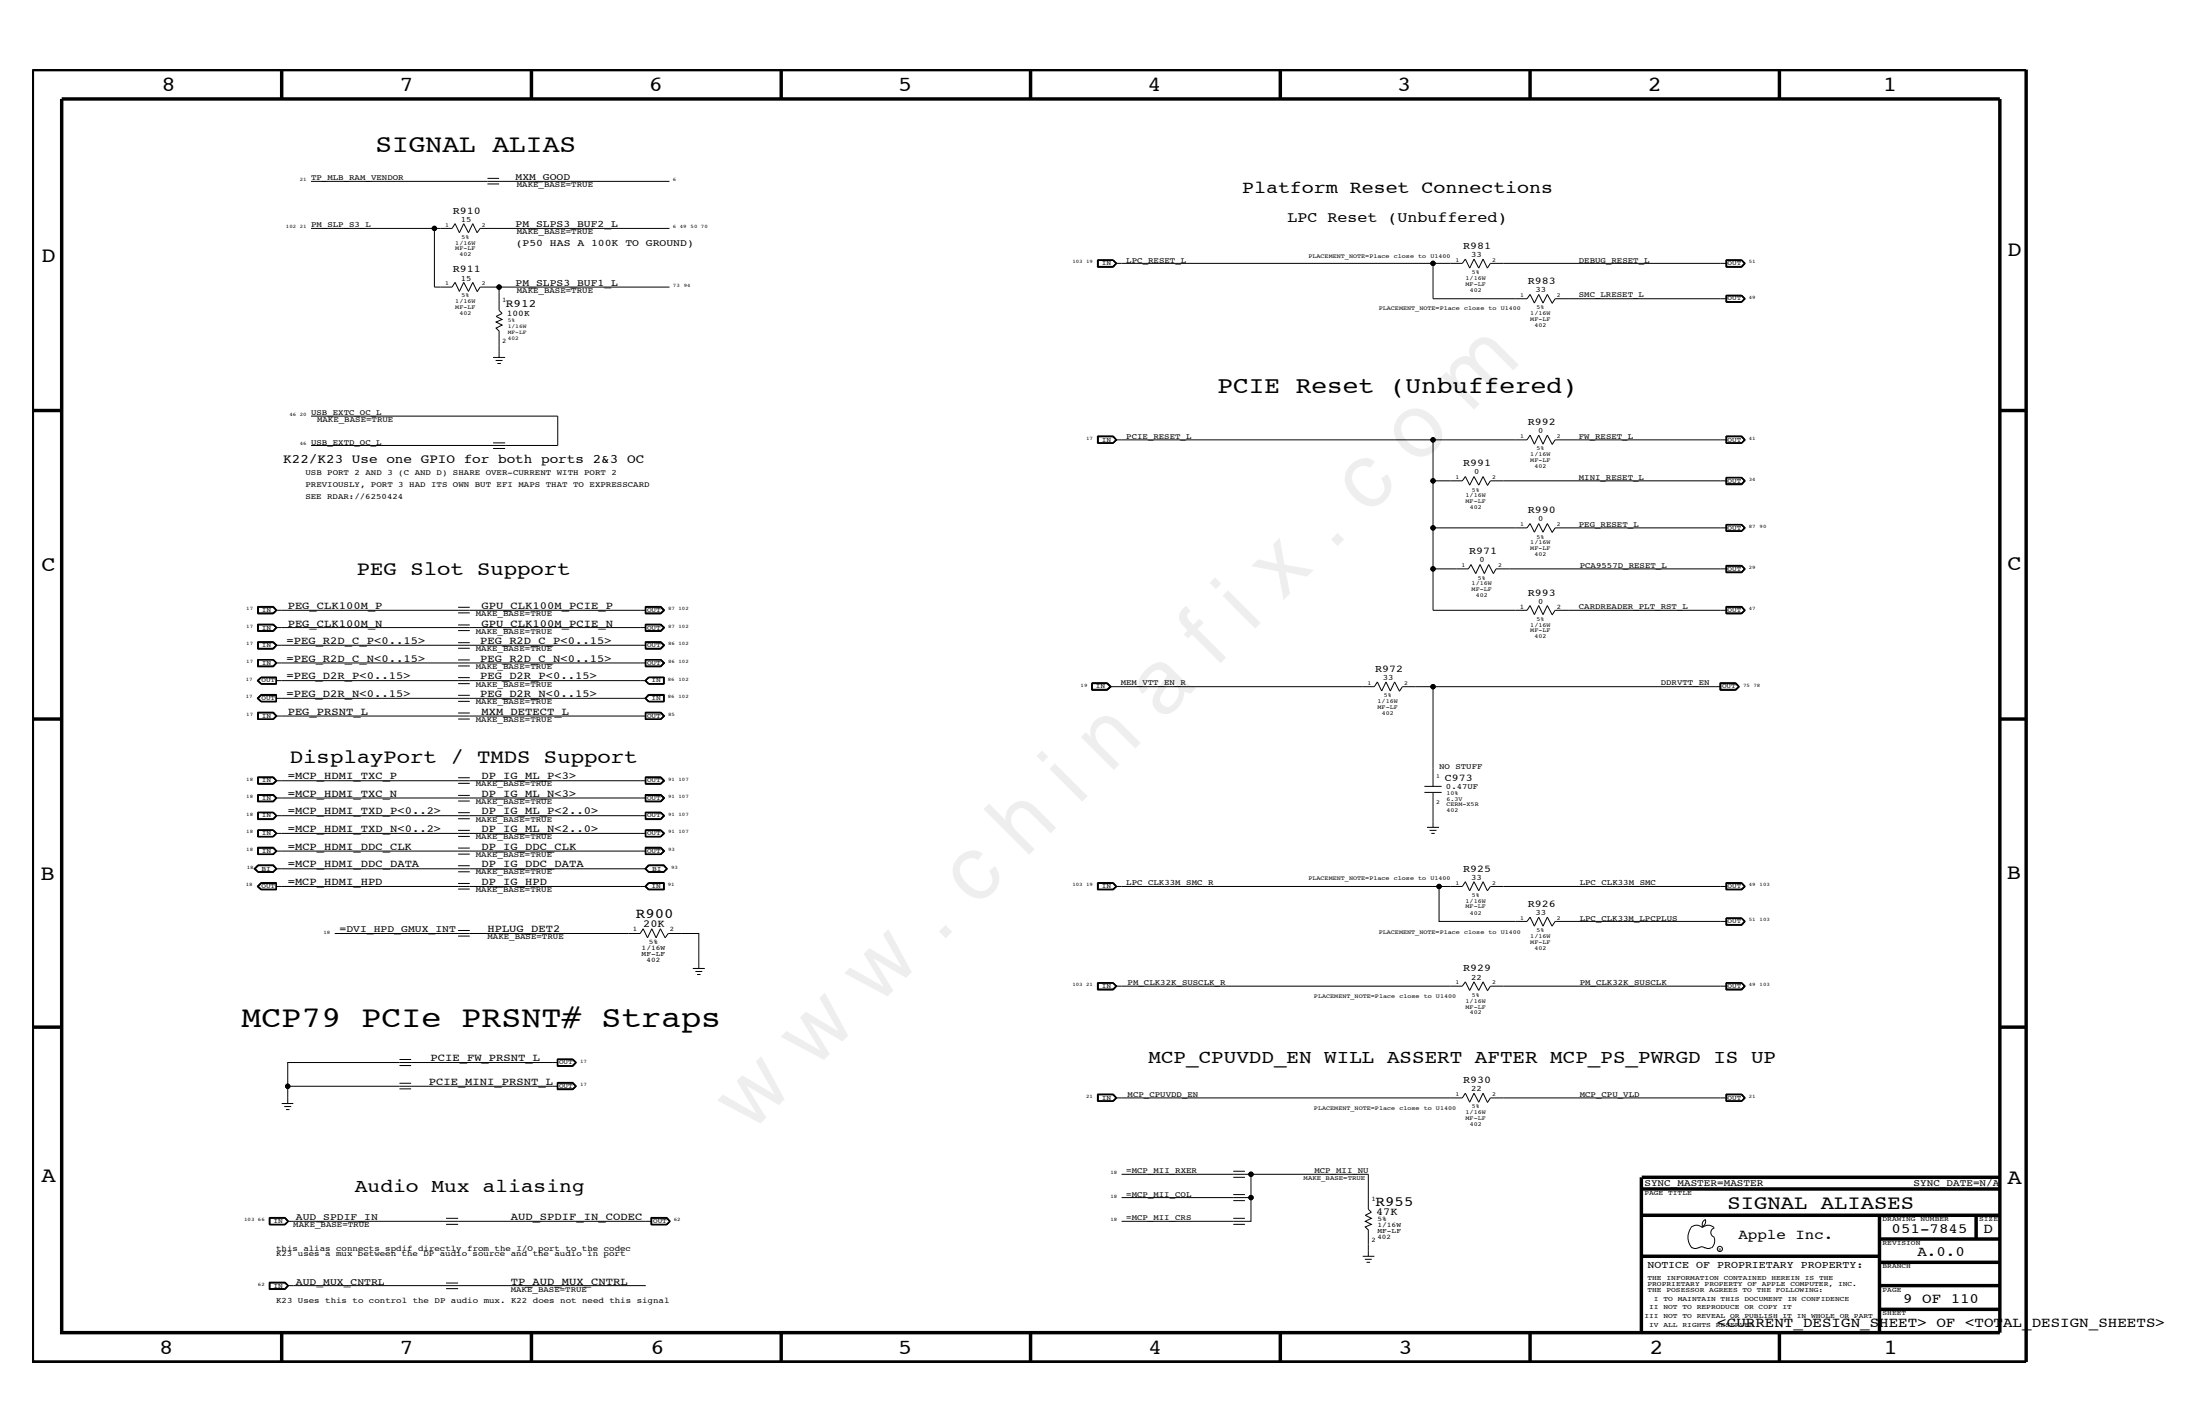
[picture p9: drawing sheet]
<svg xmlns="http://www.w3.org/2000/svg" width="432mm" height="279mm" viewBox="0 0 432 279" stroke-linecap="round" stroke-linejoin="round" font-family="sans-serif">
<g fill="none" stroke="#000" stroke-width=".2">
<path d="M61 35.6h70.4M95.7 36.1h2.3M95.7 35h2.3M61 44.8h27.7l.6-.9 .9 1.8 .8-1.8 .9 1.8 .9-1.8 .8 1.8 .6-.9h37.2M85.3 44.8v11.5h3.4l.6-.9 .9 1.8 .8-1.8 .9 1.8 .9-1.8 .8 1.8M98 56.3h-3.8l-.6 1M131.4 56.3h-33.4v4.6l.6 .6-1.2 .6 1.2 .6-1.2 .5 1.2 .6-1.2 .6 .6 .6v5.1M215.4 51h3.1l.7 .7-.7 .7h-3.1zM215.5 51v1.4h2.9M215.5 51.1h2.9l.6 .6M215.6 51.1v1.2h2.8l.6-.6M218.4 51l.7 .7-.7 .7"/>
<path d="M219 51.7l-.6 .7M219 51.7h62.3M338.8 51h3.1l.7 .7-.7 .7h-3.1zM338.8 57.9h3.1l.7 .7-.7 .7h-3.1zM338.8 51v1.4h3M338.8 51.1h3l.6 .6M338.8 57.9v1.4M338.8 58h3l.6 .6-.6 .6h-3M338.9 51.7h-46.4l-.6 .9-.8-1.8-.9 1.8-.9-1.8-.8 1.8-.9-1.8-.6 .9h-5.7v6.9h18.4l.6-.8 .9 1.7 .8-1.7 .9 1.7 .8-1.7 .9 1.7M338.9 51.1v1.2h2.9l.6-.6M338.9 58.6h-33.7l-.6 .9M338.9 58v1.2"/>
<path d="M341.8 57.9l.7 .7-.7 .7M341.8 51l.7 .7-.7 .7M342.4 51.7l-.6 .7M96.8 70.1h2.3M97.3 70.7h1.3M97.6 71.3h.7M61 81.6h48.5v5.8h-48.5M96.8 86.9h2.3M96.8 88h2.3M220.1 86.3h61.2M295.1 94.3h43.8M303.7 85.4l.9 1.8"/>
<path d="M338.8 85.5h3.1l.7 .8-.7 .7h-3.1zM338.8 93.7h3.1l.7 .6-.7 .8h-3.1zM338.8 93.7v1.3h3l.7-.7-.7-.6M338.8 93.8h3l.6 .5-.6 .6h-3M338.9 86.3h-33.7l-.6 .9M338.9 93.8v1.1M341.8 85.6h-3v1.4M341.8 85.6l.7 .7-.7 .7M341.8 85.6l.6 .7M342.4 86.3l-.6-.6h-2.9v1.2M342.4 86.3l-.6 .6h-3M50.5 119h3.2l.7 .7-.7 .7h-3.2z"/>
<path d="M50.7 119.2h2.9l.6 .5-.6 .6h-2.9zM53.6 119.1h-3v1.3M53.6 119.1l.7 .6-.7 .7M53.6 119.1l.6 .6M54.2 119.7l-.6 .6h-3M54.2 119.7h72.5M89.9 119.2h2.3M126.7 119h3l.8 .7-.8 .7h-3zM126.7 119.1h3M126.7 119.1v1.2h3l.6-.6-.6-.6M126.7 119.2h2.9l.6 .5-.6 .6h-2.9M129.7 119.1l.7 .6-.7 .7"/>
<path d="M296.2 111.6h42.7M303.7 102.7l.9 1.7M303.7 118.8l.9 1.8M338.8 119h3.1l.7 .7-.7 .7h-3.1zM338.8 102.9h3.1l.7 .7-.7 .7h-3.1zM338.8 110.9h3.1l.7 .7-.7 .8h-3.1zM338.8 102.9v1.4M338.8 110.9v1.4h3M338.8 111h3l.6 .6M338.8 103h3l.6 .6-.6 .6h-3M338.9 119.2h2.9l.6 .5-.6 .6h-2.9zM338.9 119.7h-33.7l-.6 1"/>
<path d="M338.9 103.6h-33.7l-.6 .9M338.9 103v1.2M338.9 111.1h2.9l.6 .5-.6 .6h-2.9zM341.8 119.1h-3v1.3M341.8 110.9l.7 .7-.7 .7M341.8 102.9l.7 .7-.7 .7M341.8 119.1l.7 .6-.7 .7M341.8 119.1l.6 .6M342.4 119.7l-.6 .6h-3M342.4 111.6l-.6 .7M50.5 129.4h3.2l.7 .7-.7 .7h-3.2zM50.5 125.9h3.2l.7 .7-.7 .8h-3.2z"/>
<path d="M50.5 122.5h3.2l.7 .6-.7 .8h-3.2zM50.5 139.7h3.2l.7 .8-.7 .7h-3.2zM50.6 129.4v1.4h3M50.6 129.5h3l.6 .6M50.6 125.9v1.4h3M50.6 126h3l.6 .6M50.7 122.6h2.9l.6 .5-.6 .6h-2.9zM50.7 129.5v1.2h2.9l.6-.6M50.7 126.1h2.9l.6 .5-.6 .6h-2.9zM51.2 133h3v1.1h-3l-.6-.6zM51.2 132.9h3.1v1.3h-3.1M51.2 136.4h3v1.2h-3l-.6-.6z"/>
<path d="M51.2 136.3h3.1v1.4h-3.1l-.7-.7zM51.2 132.9l-.7 .6 .7 .7M51.3 133l-.6 .5 .6 .6M51.3 136.4l-.6 .6 .6 .6M53.6 125.9l.7 .7-.7 .7M53.6 122.5h-3v1.3h3M53.6 139.8h-3v1.4M53.6 129.4l.7 .7-.7 .7M53.6 122.5l.7 .6-.7 .7M53.6 122.5l.6 .6M53.6 139.8l.7 .7-.7 .7M53.6 139.8l.6 .7"/>
<path d="M54.2 123.1h72.5M54.2 130.1h72.5M54.2 126.6h72.5M54.2 126.6l-.6 .7M54.2 130.1l-.6 .7M54.2 133.5h72.5M54.2 137h72.5M54.2 123.1l-.6 .7M54.3 136.3h-3.1l-.7 .7 .7 .7M89.9 123.7h2.3M89.9 122.6h2.3M89.9 130.7h2.3"/>
<path d="M89.9 129.5h2.3M89.9 127.2h2.3M89.9 126.1h2.3M89.9 134.1h2.3M89.9 133h2.3M89.9 137.6h2.3M89.9 136.4h2.3M89.9 120.3h2.3M89.9 139.9h2.3M126.7 122.5h3l.8 .6-.8 .8h-3zM126.7 125.9h3l.8 .7-.8 .8h-3zM126.7 129.4h3l.8 .7-.8 .7h-3z"/>
<path d="M126.7 139.7h3l.8 .8-.8 .7h-3zM126.7 130.8h3M126.7 127.3h3M126.7 123.8h3M126.7 122.5h3M126.7 139.8h3M126.7 122.6h2.9l.6 .5-.6 .6h-2.9M126.7 130.8v-1.3h3l.6 .6-.6 .7M126.7 122.5v1.3M126.7 127.3v-1.3h3l.6 .6-.6 .7M126.7 139.8v1.3h3l.6-.6-.6-.7M126.7 126.1h2.9l.6 .5-.6 .6h-2.9"/>
<path d="M126.7 133.5l.6 .6M126.7 137l.6 .6M126.7 139.9h2.9l.6 .6-.6 .6M127.3 132.9h3.1v1.3h-3.1l-.7-.7zM127.3 136.3h3.1v1.4h-3.1l-.7-.7zM127.3 133l-.6 .5 .6 .6M127.3 136.4l-.6 .6 .6 .6M127.3 133l-.6 .5M127.3 134.1h3M127.3 132.9l-.6 .6 .6 .7M127.3 137.7l-.6-.7 .6-.7h3v1.4M127.3 133h3"/>
<path d="M127.3 137.6h3M127.3 136.4h3M127.3 136.4l-.6 .6M129.6 129.5l.6 .6-.6 .6h-2.9M129.7 129.4l.7 .7-.7 .7M129.7 125.9l.7 .7-.7 .7M129.7 122.5l.7 .6-.7 .7M129.7 122.5l.6 .6-.6 .7M129.7 139.8l.7 .7-.7 .7M130.2 133v1.1M130.2 136.4v1.2M130.3 132.9v1.3"/>
<path d="M219 134.7h48.5M337.6 134h3.1l.7 .7-.7 .7h-3.1zM337.7 134.7h-56.4v16.1M337.7 134.1h2.9l.6 .6-.6 .5h-2.9M337.7 134.1v1.2h2.9l.7-.6-.7-.6M341.4 134.7l-.7-.6h-3v1.3M50.5 152.4h3.2l.7 .8-.7 .7h-3.2zM50.5 155.9h3.2l.7 .7-.7 .7h-3.2zM50.5 159.4h3.2l.7 .6-.7 .8h-3.2zM50.6 155.9v1.4h3M50.6 159.4v1.3h3M50.6 156h3l.6 .6"/>
<path d="M50.6 159.5h3l.6 .5M50.7 152.6h2.9l.6 .6-.6 .5h-2.9zM50.7 156.1h2.9l.6 .5-.6 .6h-2.9zM50.7 159.5v1.1h2.9l.6-.6M53.6 152.5h-3v1.3h3M53.6 152.5l.7 .7-.7 .6M53.6 152.5l.6 .7M53.6 155.9l.7 .7-.7 .7M53.6 159.4l.7 .6-.7 .7M54.2 140.5l-.6-.6h-2.9v1.2M54.2 153.2h72.5M54.2 156.6h72.5"/>
<path d="M54.2 153.2l-.6 .6M54.2 156.6l-.6 .7M54.2 140.5l-.6 .6h-3M54.2 140.5h72.5M89.9 153.7h2.3M89.9 152.6h2.3M89.9 157.2h2.3M89.9 156.1h2.3M89.9 159.5h2.3M89.9 141.1h2.3M126.7 152.4h3l.8 .8-.8 .7h-3zM126.7 155.9h3l.8 .7-.8 .7h-3z"/>
<path d="M126.7 159.4h3l.8 .6-.8 .8h-3zM126.7 153.8h3M126.7 152.5h3M126.7 157.3h3M126.7 152.5v1.3M126.7 157.3v-1.3h3l.6 .6-.6 .7M126.7 152.6h2.9l.6 .6-.6 .5h-2.9M126.7 156.1h2.9l.6 .5-.6 .6h-2.9M129.6 159.5l.6 .5-.6 .6h-2.9M129.7 152.5l.7 .7-.7 .6M129.7 152.5l.6 .7-.6 .6M129.7 155.9l.7 .7-.7 .7"/>
<path d="M129.7 159.4l.7 .6-.7 .7M50.5 173.9l.7-.7h3.1v1.4h-3.1zM50.5 162.8h3.2l.7 .7-.7 .7h-3.2zM50.5 166.2h3.2l.7 .8-.7 .7h-3.2zM50.6 169.8h3l.6 .7M50.6 169.8l-.6 .7 .6 .6h3l.6-.6M50.6 169.8h3l.7 .7-.7 .6h-3M50.6 169.7h3.1l.7 .8-.7 .6h-3.1l-.7-.6zM50.6 169.8l-.6 .7 .6 .6M50.6 162.8v1.4M50.6 167.7v-1.4h3l.7 .7-.7 .7M50.6 162.9h3l.6 .6"/>
<path d="M50.6 166.4h3l.6 .6M50.7 162.9v1.2M50.7 166.4v1.2M51.2 174.5h3.1M51.2 173.3h3.1M51.2 173.3l-.7 .6 .7 .6M51.2 173.3l-.6 .6 .6 .6M53.6 162.8l.7 .7-.7 .7M54.2 170.5l-.6 .6h-2.9l-.6-.6 .6-.6h2.9l.6 .6h72.5M54.2 173.3h-2.9l-.6 .6 .6 .5h2.9M54.2 173.3v1.2M54.2 160h72.5"/>
<path d="M54.2 163.5l-.6 .6h-3M54.2 163.5h72.5M54.2 167l-.6 .6h-3M54.2 167h72.5M54.2 173.9h72.5M54.2 160l-.6 .7M89.9 160.6h2.3M89.9 164.1h2.3M89.9 162.9h2.3M89.9 167.6h2.3M89.9 166.4h2.3M89.9 174.4h2.3"/>
<path d="M89.9 173.3h2.3M89.9 171.1h2.3M89.9 169.9h2.3M126.7 166.2h3l.8 .8-.8 .7h-3zM126.7 160.7h3M126.7 166.3h3l.7 .7-.7 .7M126.7 170.5l.6-.6h2.9l.6 .6-.6 .6h-2.9zM126.7 173.9l.6-.6h2.9v1.1h-2.9zM126.7 160.7v-1.2h3l.6 .5-.6 .7M126.7 162.9h3l.6 .6-.6 .6h-3zM126.7 166.4h3l.6 .6-.6 .6h-3zM126.7 173.9l.6 .6"/>
<path d="M127.3 169.7h3l.7 .8-.7 .6h-3l-.7-.6zM127.3 173.2h3.1v1.4h-3.1l-.7-.7zM127.3 169.8h3l.6 .7-.6 .6h-3M127.3 169.8h3l.7 .7M127.3 169.8l-.6 .7 .6 .6h3l.7-.6M127.3 169.8l-.6 .7 .6 .6M127.3 173.3h3v1.2h-3M127.3 173.3l-.6 .6 .6 .6M127.3 173.3l-.6 .6M129.6 162.9l.6 .6-.6 .6M129.6 166.4l.6 .6-.6 .6M129.7 162.8h-3v1.4h3"/>
<path d="M129.7 162.8l.8 .7-.8 .7M129.7 162.8l.7 .7-.7 .7M220.1 173.9h64.6M295.1 173.9h43.8M303.7 179.9l.9 1.8 .6-.9h33.7M338.8 173.2h3.1l.7 .7-.7 .7h-3.1zM338.9 173.3h2.9l.6 .6-.6 .5h-2.9zM341.8 173.3h-3v1.2h3M341.8 173.3l.7 .6-.7 .6M341.8 173.3l.6 .6M342.4 173.9l-.6 .6M65.7 183.2h59.9l.6-1 .9 1.8 .8-1.8 .9 1.8 .8-1.8 1 1.8 .5-.8h6.1v5.7"/>
<path d="M89.9 183.7h2.3M89.9 182.6h2.3M220.1 193.5h64.6M295.1 193.5h43.8M338.8 180.1h3.1l.7 .7-.7 .8h-3.1zM338.8 192.8h3.1l.7 .7-.7 .8h-3.1zM338.8 192.9h3l.6 .6-.6 .6h-3M338.8 192.8v1.4h3l.7-.7-.7-.7M338.8 180.1v1.4h3M338.8 180.2h3l.6 .6M338.9 180.2v1.2h2.9l.6-.6M338.9 192.9v1.2"/>
<path d="M341.8 180.1l.7 .7-.7 .7M342.4 180.8l-.6 .7M55.3 216.5h2.3M55.8 217.1h1.4M56.1 217.7h.7M56.5 213.1v3.4M78.4 213.6h2.3M78.4 212.5h2.3M78.4 209.1h2.3M78.4 207.9h2.3M109.4 207.8h3l.7 .7-.7 .7h-3zM109.4 212.4h3l.7 .7-.7 .7h-3z"/>
<path d="M109.4 212.5h3l.7 .6M109.5 208.5h-53v4.6h53M109.5 212.5h2.9l.5 .6-.5 .5h-2.9M109.5 212.5v1.2M112.4 212.5l.6 .6-.6 .6M112.4 207.9h-2.9v1.2h2.9M112.4 207.9l.6 .6-.6 .6M112.4 207.9l.5 .6-.5 .6M113.1 213.1l-.7 .6h-3M113.1 208.5l-.7 .7h-3M220.1 215.4h64.6M295.1 215.4h43.8"/>
<path d="M338.8 214.7h3.1l.7 .7-.7 .7h-3.1zM341.8 214.7h-3v1.4M341.8 214.7l.7 .7-.7 .7M341.8 214.7l.6 .7M342.4 215.4l-.6-.6h-2.9v1.2M342.4 215.4l-.6 .6h-3M52.8 238.9h3.2l.6 .7-.6 .7h-3.2zM55.9 239l.7 .6M56.5 239.6l-.6-.6h-2.9v1.2M56.5 239.6h71.4M56.5 239.6l-.6 .6M56.6 239.6l-.7 .6"/>
<path d="M56.6 239.6l-.6 .7M56.6 239.6l-.6-.6h-3.1v1.3M87.5 239h2.4M127.8 238.9h3.1l.7 .7-.7 .7h-3.1zM130.8 239l.7 .6M131.5 239.6l-.6-.6h-3.1v1.3M131.5 239.6l-.6 .7M131.5 239.6l-.7 .6M220.1 235h25.4v4.6h-25.4M220.1 230.4h25.4v4.6M242.1 231h2.2M242.1 229.8h2.2"/>
<path d="M242.1 235.6h2.2M242.1 234.4h2.2M242.1 239h2.2M245.5 230.4h23.1v6.9l.6 .6-1.2 .5 1.2 .6-1.2 .6 1.2 .6-1.2 .5 .6 .6v5.2M334.7 239.3l.1 .3a1.19 1.19 0 0 1-.6 1.1M334.8 239.3a1.02 1.02 0 0 0-.6 1.3M52.8 251.6h3.2l.6 .7-.6 .7h-3.2zM52.9 240.2h3M52.9 251.7h3.1l.6 .6-.6 .6h-3.1zM53 251.7h2.9l.6 .6-.6 .5h-2.9zM55.9 251.7l.7 .6M56.5 252.3h70.2"/>
<path d="M56.6 252.3l-.7 .6M87.5 240.2h2.4M87.5 252.8h2.4M87.5 251.7h2.4M127.8 240.2h3M127.9 240.2v-1.2h2.9l.6 .6-.6 .6M242.1 240.2h2.2M267.5 246.5h2.2M267.9 247.1h1.3M268.2 247.7h.7M331.8 240.9a1.61 1.61 0 0 1 2.4 0M331.9 241a3.1 3.1 0 0 0 .2 3.9"/>
<path d="M332.1 244.8l.6 .2 .7-.2M333.4 244.9l.6-.3 .7 .3M334.1 240.9a1.61 1.61 0 0 1 2.3 0M334.6 244.8l.7 .2 .6-.2M336.4 242.8l.2 .6a1.95 1.95 0 0 1-.6 1.4M336.5 240.9a.93 .93 0 0 0-.7 .9 .93 .93 0 0 0 .7 .9"/>
<circle cx="85.3" cy="44.8" r=".42"/>
<circle cx="98" cy="56.3" r=".42"/>
<circle cx="281.3" cy="51.7" r=".42"/>
<circle cx="56.5" cy="213.1" r=".42"/>
<circle cx="245.5" cy="230.4" r=".42"/>
<circle cx="245.5" cy="235" r=".42"/>
<circle cx="337.6" cy="245.1" r=".51"/>
</g>
<g fill="none" stroke="#000" stroke-width=".68" stroke-linecap="butt">
<path d="M6.4 13.7h391.3v253.5h-391.3zM12.1 19.4h380.4v242.1h-380.4zM55.3 13.7v5.7M104.3 13.7v5.7M153.3 13.7v5.7M202.3 13.7v5.7M251.3 13.7v5.7M300.3 13.7v5.7M349.3 13.7v5.7M6.4 80.5h5.7M392.5 80.5h5.2M6.4 141.1h5.7"/>
<path d="M392.5 141.1h5.2M6.4 201.5h5.7M392.5 201.5h5.2M322.2 231v30.5M322.2 233.3h70.3M322.2 238.4h70.3M322.2 231h70.3M368.9 238.4v23.1M387.9 238.4v4.7M322.2 246.5h46.7M368.9 256.9h23.6M368.9 252.3h23.6"/>
<path d="M368.9 247.7h23.6M368.9 243.1h23.6M55.3 261.5v5.7M104.3 261.5v5.7M153.3 261.5v5.7M202.3 261.7v5.5M251.3 261.5v5.7M300.3 261.5v5.7M349.3 261.5v5.7"/>
</g>
<g fill="#000">
<circle cx="85.3" cy="44.8" r=".42"/>
<circle cx="98" cy="56.3" r=".42"/>
<circle cx="281.3" cy="51.7" r=".42"/>
<circle cx="56.5" cy="213.1" r=".42"/>
<circle cx="245.5" cy="230.4" r=".42"/>
<circle cx="245.5" cy="235" r=".42"/>
</g>
<text font-size="17.6" x="147.1" y="222.6" transform="rotate(-45 147.1 222.6)">w w w . c h i n a f i x . c o m</text>
<text font-size="5.9" x="47.4" y="201.5">MCP79 PCIe PRSNT# Straps</text>
<text font-size="4.9" x="73.7" y="29.8">SIGNAL ALIAS</text>
<text font-size="4.7" x="238.9" y="77.1">PCIE Reset (Unbuffered)</text>
<g font-size="4.2">
<text x="31.7" y="17.8">8</text>
<text x="78.4" y="17.8">7</text>
<text x="127.3" y="17.8">6</text>
<text x="176.3" y="17.8">5</text>
<text x="225.2" y="17.8">4</text>
<text x="274.2" y="17.8">3</text>
<text x="323.4" y="17.8">2</text>
<text x="369.6" y="17.8">1</text>
<text x="8.1" y="51.3">D</text>
<text x="394" y="50.3">D</text>
<text x="8.1" y="112.1">C</text>
<text x="394" y="111.9">C</text>
<text x="8" y="172.7">B</text>
<text x="393.9" y="172.5">B</text>
<text x="8.1" y="232">A</text>
<text x="394" y="232.4">A</text>
<text x="31.2" y="265.6">8</text>
<text x="78.4" y="265.6">7</text>
<text x="127.7" y="265.6">6</text>
<text x="176.3" y="265.6">5</text>
<text x="225.4" y="265.6">4</text>
<text x="274.5" y="265.6">3</text>
<text x="323.8" y="265.6">2</text>
<text x="369.7" y="265.6">1</text>
</g>
<g font-size="3.9">
<text x="70.1" y="112.8">PEG Slot Support</text>
<text x="56.9" y="149.7">DisplayPort / TMDS Support</text>
<text x="339" y="237.3">SIGNAL ALIASES</text>
</g>
<g font-size="3.7">
<text x="225.4" y="208.5">MCP_CPUVDD_EN WILL ASSERT AFTER MCP_PS_PWRGD IS UP</text>
<text x="69.6" y="233.9">Audio Mux aliasing</text>
</g>
<text font-size="3.5" x="243.8" y="37.9">Platform Reset Connections</text>
<text font-size="3" x="252.7" y="43.6">LPC Reset (Unbuffered)</text>
<g font-size="2.8">
<text x="124.8" y="180.2">R900</text>
<text x="270" y="236.6">R955</text>
<text x="341.2" y="243.1">Apple Inc.</text>
<text x="371.3" y="241.9">051-7845</text>
<text x="389.3" y="241.9">D</text>
<text x="376.3" y="246.5">A.0.0</text>
<text x="373.5" y="255.7">9 OF 110</text>
<text x="337.1" y="260.4">&lt;CURRENT_DESIGN_SHEET&gt; OF &lt;TOTAL_DESIGN_SHEETS&gt;</text>
</g>
<text font-size="2.5" x="55.6" y="90.9">K22/K23 Use one GPIO for both ports 2&amp;3 OC</text>
<text font-size="2.2" x="99.3" y="60.2">R912</text>
<g font-size="2.1">
<text x="56.5" y="119.5">PEG_CLK100M_P</text>
<text x="94.5" y="119.5">GPU_CLK100M_PCIE_P</text>
<text x="56.5" y="123">PEG_CLK100M_N</text>
<text x="94.5" y="123">GPU_CLK100M_PCIE_N</text>
<text x="56.2" y="126.4">=PEG_R2D_C_P&lt;0..15&gt;</text>
<text x="56.2" y="129.8">=PEG_R2D_C_N&lt;0..15&gt;</text>
<text x="94.2" y="126.4">PEG_R2D_C_P&lt;0..15&gt;</text>
<text x="94.2" y="129.8">PEG_R2D_C_N&lt;0..15&gt;</text>
<text x="56.2" y="133.3">=PEG_D2R_P&lt;0..15&gt;</text>
<text x="56.2" y="136.8">=PEG_D2R_N&lt;0..15&gt;</text>
<text x="94.2" y="133.3">PEG_D2R_P&lt;0..15&gt;</text>
<text x="94.2" y="136.8">PEG_D2R_N&lt;0..15&gt;</text>
<text x="56.5" y="140.2">PEG_PRSNT_L</text>
<text x="94.5" y="140.2">MXM_DETECT_L</text>
<text x="56.5" y="152.9">=MCP_HDMI_TXC_P</text>
<text x="94.5" y="152.9">DP_IG_ML_P&lt;3&gt;</text>
<text x="56.5" y="156.4">=MCP_HDMI_TXC_N</text>
<text x="56.5" y="159.8">=MCP_HDMI_TXD_P&lt;0..2&gt;</text>
<text x="94.5" y="156.4">DP_IG_ML_N&lt;3&gt;</text>
<text x="94.5" y="159.8">DP_IG_ML_P&lt;2..0&gt;</text>
<text x="56.5" y="163.3">=MCP_HDMI_TXD_N&lt;0..2&gt;</text>
<text x="56.5" y="166.7">=MCP_HDMI_DDC_CLK</text>
<text x="94.5" y="163.3">DP_IG_ML_N&lt;2..0&gt;</text>
<text x="94.5" y="166.7">DP_IG_DDC_CLK</text>
<text x="56.5" y="170.2">=MCP_HDMI_DDC_DATA</text>
<text x="56.5" y="173.7">=MCP_HDMI_HPD</text>
<text x="94.5" y="170.2">DP_IG_DDC_DATA</text>
<text x="94.5" y="173.7">DP_IG_HPD</text>
<text x="95.7" y="182.9">HPLUG_DET2</text>
<text x="126.2" y="181.9">20K</text>
<text x="84.5" y="208.2">PCIE_FW_PRSNT_L</text>
<text x="84.2" y="212.9">PCIE_MINI_PRSNT_L</text>
<text x="100.2" y="239.4">AUD_SPDIF_IN_CODEC</text>
<text x="270.1" y="238.4">47K</text>
<text x="100.2" y="252.1">TP_AUD_MUX_CNTRL</text>
</g>
<g font-size="2">
<text x="88.9" y="41.9">R910</text>
<text x="88.9" y="53.5">R911</text>
<text x="287.1" y="48.8">R981</text>
<text x="299.8" y="55.7">R983</text>
<text x="299.8" y="83.4">R992</text>
<text x="287.1" y="91.5">R991</text>
<text x="299.8" y="100.7">R990</text>
<text x="288.3" y="108.7">R971</text>
<text x="299.8" y="116.9">R993</text>
<text x="269.9" y="131.9">R972</text>
<text x="283.5" y="153.2">C973</text>
<text x="287.1" y="171.1">R925</text>
<text x="299.8" y="177.9">R926</text>
<text x="287.1" y="190.6">R929</text>
<text x="287.1" y="212.5">R930</text>
<text x="323.3" y="248.9">NOTICE OF PROPRIETARY PROPERTY:</text>
</g>
<g font-size="1.9">
<text x="101.2" y="35.3">MXM_GOOD</text>
<text x="101.2" y="44.6">PM_SLPS3_BUF2_L</text>
<text x="101.2" y="48.2">(P50 HAS A 100K TO GROUND)</text>
<text x="101.2" y="56.1">PM_SLPS3_BUF1_L</text>
<text x="66.6" y="182.9">=DVI_HPD_GMUX_INT</text>
<text x="322.7" y="232.7">SYNC_MASTER=MASTER</text>
<text x="375.6" y="232.7">SYNC_DATE=N/A</text>
<text x="58.1" y="239.4">AUD_SPDIF_IN</text>
<text x="58.1" y="252.1">AUD_MUX_CNTRL</text>
</g>
<text font-size="1.7" x="99.5" y="61.9">100K</text>
<g font-size="1.6">
<text x="61" y="35.3">TP_MLB_RAM_VENDOR</text>
<text x="101.4" y="36.7">MAKE_BASE=TRUE</text>
<text x="61" y="44.6">PM_SLP_S3_L</text>
<text x="90.5" y="43.5">15</text>
<text x="101.4" y="45.9">MAKE_BASE=TRUE</text>
<text x="221.1" y="51.5">LPC_RESET_L</text>
<text x="288.8" y="50.4">33</text>
<text x="309.9" y="51.5">DEBUG_RESET_L</text>
<text x="90.5" y="55.1">15</text>
<text x="101.4" y="57.4">MAKE_BASE=TRUE</text>
<text x="301.4" y="57.3">33</text>
<text x="309.9" y="58.4">SMC_LRESET_L</text>
<text x="61" y="81.5">USB_EXTC_OC_L</text>
<text x="62.2" y="82.8">MAKE_BASE=TRUE</text>
<text x="61" y="87.2">USB_EXTD_OC_L</text>
<text x="221.1" y="86">PCIE_RESET_L</text>
<text x="301.9" y="85">0</text>
<text x="309.9" y="86">FW_RESET_L</text>
<text x="59.9" y="93.2">USB PORT 2 AND 3 (C AND D) SHARE OVER-CURRENT WITH PORT 2</text>
<text x="59.9" y="95.5">PREVIOUSLY, PORT 3 HAD ITS OWN BUT EFI MAPS THAT TO EXPRESSCARD</text>
<text x="289.3" y="93.1">0</text>
<text x="309.9" y="94.1">MINI_RESET_L</text>
<text x="59.9" y="97.8">SEE RDAR://6250424</text>
<text x="301.9" y="102.3">0</text>
<text x="309.9" y="103.3">PEG_RESET_L</text>
<text x="290.4" y="110.3">0</text>
<text x="310" y="111.4">PCA9557D_RESET_L</text>
<text x="301.9" y="118.5">0</text>
<text x="309.9" y="119.5">CARDREADER_PLT_RST_L</text>
<text x="93.4" y="120.8">MAKE_BASE=TRUE</text>
<text x="93.4" y="124.3">MAKE_BASE=TRUE</text>
<text x="93.4" y="127.8">MAKE_BASE=TRUE</text>
<text x="93.4" y="131.3">MAKE_BASE=TRUE</text>
<text x="93.4" y="134.7">MAKE_BASE=TRUE</text>
<text x="220" y="134.5">MEM_VTT_EN_R</text>
<text x="271.4" y="133.5">33</text>
<text x="326" y="134.5">DDRVTT_EN</text>
<text x="93.4" y="138.1">MAKE_BASE=TRUE</text>
<text x="93.4" y="141.6">MAKE_BASE=TRUE</text>
<text x="93.4" y="154.3">MAKE_BASE=TRUE</text>
<text x="282.4" y="150.8">NO STUFF</text>
<text x="283.8" y="154.9">0.47UF</text>
<text x="93.4" y="157.8">MAKE_BASE=TRUE</text>
<text x="93.4" y="161.2">MAKE_BASE=TRUE</text>
<text x="93.4" y="164.7">MAKE_BASE=TRUE</text>
<text x="93.4" y="168.2">MAKE_BASE=TRUE</text>
<text x="93.4" y="171.6">MAKE_BASE=TRUE</text>
<text x="221.1" y="173.7">LPC_CLK33M_SMC_R</text>
<text x="288.8" y="172.7">33</text>
<text x="310" y="173.7">LPC_CLK33M_SMC</text>
<text x="93.4" y="175">MAKE_BASE=TRUE</text>
<text x="301.4" y="179.5">33</text>
<text x="95.7" y="184.3">MAKE_BASE=TRUE</text>
<text x="310" y="180.6">LPC_CLK33M_LPCPLUS</text>
<text x="221.3" y="193.2">PM_CLK32K_SUSCLK_R</text>
<text x="288.8" y="192.2">22</text>
<text x="310" y="193.2">PM_CLK32K_SUSCLK</text>
<text x="221.3" y="215.2">MCP_CPUVDD_EN</text>
<text x="288.8" y="214.2">22</text>
<text x="310" y="215.2">MCP_CPU_VLD</text>
<text x="221.1" y="230.2">=MCP_MII_RXER</text>
<text x="258" y="230.2">MCP_MII_NU</text>
<text x="221.1" y="239.4">=MCP_MII_CRS</text>
<text x="221.1" y="234.8">=MCP_MII_COL</text>
<text x="54.2" y="245.4">this alias connects spdif directly from the I/O port to the codec</text>
<text x="57.6" y="240.7">MAKE_BASE=TRUE</text>
<text x="54.2" y="246.5">K23 uses a mux between the DP audio source and the audio in port</text>
<text x="54.2" y="255.7">K23 Uses this to control the DP audio mux. K22 does not need this signal</text>
<text x="100.2" y="253.4">MAKE_BASE=TRUE</text>
</g>
<g font-size="1.4">
<text x="216.2" y="52">IN</text>
<text x="339.1" y="52">OUT</text>
<text x="98.6" y="59.2">1</text>
<text x="339.1" y="59">OUT</text>
<text x="98.6" y="67.3">2</text>
<text x="216.2" y="86.6">IN</text>
<text x="339.1" y="86.6">OUT</text>
<text x="339.1" y="94.7">OUT</text>
<text x="339.1" y="103.9">OUT</text>
<text x="339.1" y="112">OUT</text>
<text x="298.3" y="119.4">1</text>
<text x="305.6" y="119.4">2</text>
<text x="51.4" y="120.1">IN</text>
<text x="51.4" y="123.6">IN</text>
<text x="127" y="123.6">OUT</text>
<text x="127" y="120.1">OUT</text>
<text x="339.1" y="120.1">OUT</text>
<text x="51.4" y="126.9">IN</text>
<text x="51.4" y="130.4">IN</text>
<text x="127" y="130.4">OUT</text>
<text x="127" y="126.9">OUT</text>
<text x="51.3" y="133.9">OUT</text>
<text x="51.3" y="137.4">OUT</text>
<text x="127.8" y="133.9">IN</text>
<text x="127.8" y="137.4">IN</text>
<text x="215.1" y="135.1">IN</text>
<text x="338" y="135.1">OUT</text>
<text x="51.4" y="140.8">IN</text>
<text x="127" y="140.8">OUT</text>
<text x="51.4" y="153.5">IN</text>
<text x="127" y="153.5">OUT</text>
<text x="51.4" y="156.9">IN</text>
<text x="51.4" y="160.4">IN</text>
<text x="127" y="156.9">OUT</text>
<text x="127" y="160.4">OUT</text>
<text x="51.4" y="163.9">IN</text>
<text x="51.4" y="167.3">IN</text>
<text x="127" y="163.9">OUT</text>
<text x="127" y="167.3">OUT</text>
<text x="51.3" y="170.8">BI</text>
<text x="128" y="170.8">BI</text>
<text x="51.3" y="174.3">OUT</text>
<text x="127.8" y="174.3">IN</text>
<text x="216.2" y="174.3">IN</text>
<text x="339.1" y="174.3">OUT</text>
<text x="124.2" y="182.7">1</text>
<text x="127.3" y="185.2">5%</text>
<text x="131.5" y="182.7">2</text>
<text x="339.1" y="181.1">OUT</text>
<text x="125.9" y="186.4">1/16W</text>
<text x="125.9" y="187.5">MF-LF</text>
<text x="126.9" y="188.7">402</text>
<text x="216.2" y="193.8">IN</text>
<text x="339.1" y="193.8">OUT</text>
<text x="109.7" y="208.8">OUT</text>
<text x="109.7" y="213.5">OUT</text>
<text x="216.2" y="215.8">IN</text>
<text x="339.1" y="215.8">OUT</text>
<text x="53.7" y="240">IN</text>
<text x="128.2" y="240">OUT</text>
<text x="269.2" y="235.6">1</text>
<text x="270.3" y="239.6">5%</text>
<text x="322.7" y="234.4">PAGE TITLE</text>
<text x="369.5" y="239.6">DRAWING NUMBER</text>
<text x="388.5" y="239.6">SIZE</text>
<text x="269.2" y="243.6">2</text>
<text x="270.3" y="240.7">1/16W</text>
<text x="270.3" y="243.1">402</text>
<text x="270.3" y="241.9">MF-LF</text>
<text x="369.5" y="244.2">REVISION</text>
<text x="323.3" y="251.1">THE INFORMATION CONTAINED HEREIN IS THE</text>
<text x="369.5" y="248.9">BRANCH</text>
<text x="53.7" y="252.7">IN</text>
<text x="323.3" y="253.4">THE POSESSOR AGREES TO THE FOLLOWING:</text>
<text x="323.3" y="252.3">PROPRIETARY PROPERTY OF APPLE COMPUTER, INC.</text>
<text x="323.7" y="256.9">II NOT TO REPRODUCE OR COPY IT</text>
<text x="324.6" y="255.2">I TO MAINTAIN THIS DOCUMENT IN CONFIDENCE</text>
<text x="369.5" y="253.4">PAGE</text>
<text x="322.7" y="258.6">III NOT TO REVEAL OR PUBLISH IT IN WHOLE OR PART</text>
<text x="323.7" y="260.4">IV ALL RIGHTS RESERVED</text>
<text x="369.5" y="258.1">SHEET</text>
</g>
<text font-size="1.3" x="255.9" y="231.5">MAKE_BASE=TRUE</text>
<g font-size="1.2">
<text x="87.4" y="44.5">1</text>
<text x="90.6" y="46.8">5%</text>
<text x="94.6" y="44.5">2</text>
<text x="89.4" y="48">1/16W</text>
<text x="89.4" y="49.1">MF-LF</text>
<text x="90.2" y="50.3">402</text>
<text x="256.8" y="50.6">PLACEMENT_NOTE=Place close to U1400</text>
<text x="285.7" y="51.3">1</text>
<text x="288.9" y="53.8">5%</text>
<text x="292.9" y="51.3">2</text>
<text x="87.4" y="56">1</text>
<text x="89.4" y="59.5">1/16W</text>
<text x="90.6" y="58.4">5%</text>
<text x="94.6" y="56">2</text>
<text x="287.7" y="56.1">MF-LF</text>
<text x="287.7" y="54.9">1/16W</text>
<text x="288.5" y="57.3">402</text>
<text x="298.4" y="58.3">1</text>
<text x="305.6" y="58.3">2</text>
<text x="89.4" y="60.6">MF-LF</text>
<text x="90.2" y="61.8">402</text>
<text x="270.6" y="60.9">PLACEMENT_NOTE=Place close to U1400</text>
<text x="300.4" y="61.8">1/16W</text>
<text x="300.4" y="63">MF-LF</text>
<text x="301.2" y="64.1">402</text>
<text x="301.6" y="60.6">5%</text>
<text x="298.4" y="86">1</text>
<text x="300.4" y="89.5">1/16W</text>
<text x="301.6" y="88.3">5%</text>
<text x="305.6" y="86">2</text>
<text x="285.7" y="94">1</text>
<text x="292.9" y="94">2</text>
<text x="300.4" y="90.7">MF-LF</text>
<text x="301.2" y="91.8">402</text>
<text x="287.7" y="98.7">MF-LF</text>
<text x="287.7" y="97.6">1/16W</text>
<text x="288.5" y="99.9">402</text>
<text x="288.9" y="96.5">5%</text>
<text x="298.4" y="103.2">1</text>
<text x="300.4" y="108">MF-LF</text>
<text x="300.4" y="106.8">1/16W</text>
<text x="301.6" y="105.7">5%</text>
<text x="305.6" y="103.2">2</text>
<text x="286.9" y="111.3">1</text>
<text x="290.1" y="113.7">5%</text>
<text x="294" y="111.3">2</text>
<text x="301.2" y="109.1">402</text>
<text x="288.8" y="114.8">1/16W</text>
<text x="288.8" y="116">MF-LF</text>
<text x="289.6" y="117.2">402</text>
<text x="300.4" y="124.1">MF-LF</text>
<text x="300.4" y="123">1/16W</text>
<text x="301.2" y="125.3">402</text>
<text x="301.6" y="121.8">5%</text>
<text x="268.4" y="134.4">1</text>
<text x="270.4" y="138">1/16W</text>
<text x="271.6" y="136.8">5%</text>
<text x="275.6" y="134.4">2</text>
<text x="270.4" y="139.1">MF-LF</text>
<text x="271.2" y="140.2">402</text>
<text x="281.9" y="152.6">1</text>
<text x="281.9" y="157.8">2</text>
<text x="283.9" y="157.1">6.3V</text>
<text x="283.9" y="158.2">CERM-X5R</text>
<text x="283.9" y="156.1">10%</text>
<text x="283.9" y="159.4">402</text>
<text x="256.8" y="172.7">PLACEMENT_NOTE=Place close to U1400</text>
<text x="285.7" y="173.6">1</text>
<text x="292.9" y="173.6">2</text>
<text x="287.7" y="177.2">1/16W</text>
<text x="287.7" y="178.3">MF-LF</text>
<text x="288.5" y="179.4">402</text>
<text x="288.9" y="176">5%</text>
<text x="270.6" y="183.2">PLACEMENT_NOTE=Place close to U1400</text>
<text x="298.4" y="180.5">1</text>
<text x="300.4" y="184">1/16W</text>
<text x="300.4" y="185.2">MF-LF</text>
<text x="301.6" y="182.9">5%</text>
<text x="305.6" y="180.5">2</text>
<text x="301.2" y="186.4">402</text>
<text x="257.9" y="195.8">PLACEMENT_NOTE=Place close to U1400</text>
<text x="285.7" y="193.2">1</text>
<text x="287.7" y="196.7">1/16W</text>
<text x="287.7" y="197.9">MF-LF</text>
<text x="288.9" y="195.6">5%</text>
<text x="292.9" y="193.2">2</text>
<text x="288.5" y="199">402</text>
<text x="285.7" y="215.1">1</text>
<text x="292.9" y="215.1">2</text>
<text x="257.9" y="217.7">PLACEMENT_NOTE=Place close to U1400</text>
<text x="287.7" y="218.6">1/16W</text>
<text x="287.7" y="219.8">MF-LF</text>
<text x="288.5" y="220.9">402</text>
<text x="288.9" y="217.5">5%</text>
</g>
<g font-size="1.1">
<text x="99.7" y="63.2">5%</text>
<text x="99.7" y="64.4">1/16W</text>
<text x="99.7" y="65.6">MF-LF</text>
<text x="99.7" y="66.7">402</text>
</g>
<g font-size="1">
<text x="58.8" y="35.6">21</text>
<text x="132.1" y="35.6">6</text>
<text x="56.1" y="44.8">102 21</text>
<text x="132.1" y="44.8">6 49</text>
<text x="135.6" y="44.8">50 70</text>
<text x="210.5" y="51.7">103 19</text>
<text x="343.2" y="51.7">51</text>
<text x="132.1" y="56.3">73</text>
<text x="134.2" y="56.3">94</text>
<text x="343.2" y="58.6">49</text>
<text x="56.8" y="81.6">46 20</text>
<text x="58.8" y="87.4">46</text>
<text x="213.2" y="86.3">17</text>
<text x="343.2" y="86.3">41</text>
<text x="343.2" y="94.3">34</text>
<text x="343.2" y="103.6">87</text>
<text x="345.4" y="103.6">90</text>
<text x="343.2" y="111.6">29</text>
<text x="48.3" y="119.7">17</text>
<text x="131.1" y="119.7">87 102</text>
<text x="343.2" y="119.7">47</text>
<text x="48.3" y="123.1">17</text>
<text x="131.1" y="123.1">87 102</text>
<text x="48.3" y="130.1">17</text>
<text x="48.3" y="126.6">17</text>
<text x="131.1" y="126.6">86 102</text>
<text x="131.1" y="130.1">86 102</text>
<text x="48.3" y="137">17</text>
<text x="48.3" y="133.5">17</text>
<text x="131.1" y="137">86</text>
<text x="131.1" y="133.5">86</text>
<text x="133.2" y="137">102</text>
<text x="133.2" y="133.5">102</text>
<text x="212.1" y="134.7">19</text>
<text x="342.1" y="134.7">75 78</text>
<text x="48.3" y="140.5">17</text>
<text x="131.1" y="140.5">85</text>
<text x="48.3" y="153.2">18</text>
<text x="131.1" y="153.2">91 107</text>
<text x="48.3" y="160">18</text>
<text x="48.3" y="156.6">18</text>
<text x="131.1" y="160">91 107</text>
<text x="131.1" y="156.6">91 107</text>
<text x="48.3" y="167">18</text>
<text x="48.3" y="163.5">18</text>
<text x="131.1" y="167">93</text>
<text x="131.1" y="163.5">91 107</text>
<text x="48.3" y="173.9">18</text>
<text x="48.4" y="170.5">18</text>
<text x="131.1" y="173.9">91</text>
<text x="131.7" y="170.5">93</text>
<text x="210.5" y="173.9">103 19</text>
<text x="343.2" y="173.9">49</text>
<text x="345.4" y="173.9">103</text>
<text x="63.5" y="183.2">18</text>
<text x="343.2" y="180.8">51</text>
<text x="345.4" y="180.8">103</text>
<text x="210.5" y="193.5">103 21</text>
<text x="343.2" y="193.5">49</text>
<text x="345.4" y="193.5">103</text>
<text x="113.9" y="208.5">17</text>
<text x="113.9" y="213.1">17</text>
<text x="213.2" y="215.4">21</text>
<text x="343.2" y="215.4">21</text>
<text x="217.9" y="230.4">18</text>
<text x="47.9" y="239.6">103 66</text>
<text x="132.2" y="239.6">62</text>
<text x="217.9" y="239.6">18</text>
<text x="217.9" y="235">18</text>
<text x="50.6" y="252.3">62</text>
</g>
<text font-size=".9" x="337.3" y="245.4">R</text>
</svg>
